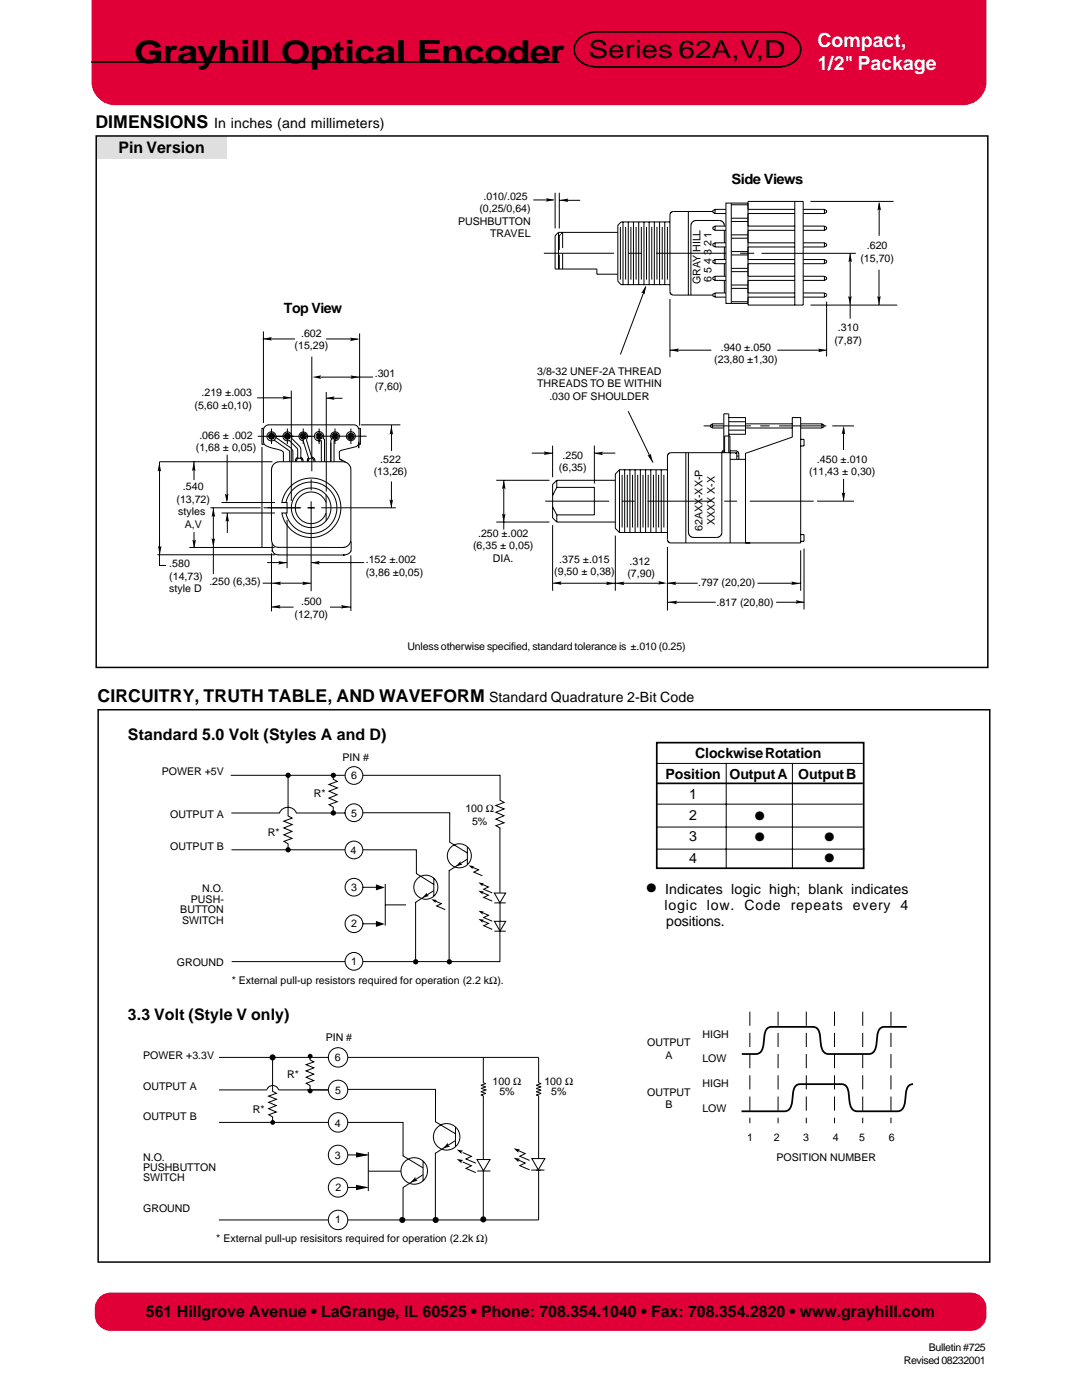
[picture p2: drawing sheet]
<svg xmlns="http://www.w3.org/2000/svg" width="216mm" height="279mm" viewBox="0 0 216 279" stroke-linecap="round" stroke-linejoin="round" font-family="sans-serif">
<path d="M20 259a2.9 2.9 0 0 1 2.1-.9h171.6a3 3 0 0 1 3 3 3.6 3.6 0 0 1-1.3 3.8 2.88 2.88 0 0 1-1.7 .5h-171.6a3 3 0 0 1-3-3 3.7 3.7 0 0 1 .9-3.4z" fill-rule="evenodd" fill="#e00037" stroke="#e00037" stroke-width=".34"/>
<g fill="none" stroke="#000" stroke-width=".2">
<path d="M106.4 39.9h4.1M110.8 38.5v7.1M111.6 38.5v7.1M111.6 40h4.2M108.5 50.5h14M111.4 46.4l-.6 .6v6.7h8.3v1h4.2M111.4 46.4v7.3M111.4 46.4h11.9M111.6 50.8v2.9M111.9 46.8l-.3 .2v2.9M112 46.7l.3-.3v3.1M112.3 50.6v3.1"/>
<path d="M123.8 45.3v10.5M124.3 44.3v12.5M124.8 45.3v10.5M125.3 50.5h2.8M125.4 44.3v12.5M125.9 45.3v10.5M126.4 44.3v12.5M126.9 45.3v10.5M127.4 44.3v12.5M128 45.3v10.5M128.5 44.3v12.5M129 45.3v10.5"/>
<path d="M129.5 44.3v12.5M130.1 45.3v10.5M130.6 44.3v12.5M130.9 50.5h14M131.1 45.3v10.5M131.6 44.3v12.5M132.1 45.3v10.5M132.6 44.3v12.5M133.2 45.3v10.5M133.7 59.7v11.6M133.7 44.3h-9.8l-.6 .7v11.1l.6 .7h9.8M134.4 58.9h7.8"/>
<path d="M137.4 42.2v16.7M142.2 42.2h-7.9l-.5 .4-.1 15.7 .2 .4 .5 .2M142.7 58.5l-.5 .2v.4l.5 .2M142.7 55.1l-.5 .3v.3l.5 .3M142.7 51.8l-.5 .2v.4l.5 .2M142.7 48.5l-.5 .2v.3l.5 .3M142.7 45.1l-.5 .3v.3l.5 .3M142.7 41.8l-.5 .2v.4l.5 .2M142.7 58.5h2.2M142.7 59.3h2.2M142.7 41.8v.8M142.7 45.1v.9"/>
<path d="M142.7 48.5v.8M142.7 51.8v.8M142.7 55.1v.9M142.7 58.5v.8M142.7 55.1h2.2M142.7 56h2.2M142.7 51.8h2.2M142.7 52.6h2.2M142.7 48.5h2.2M142.7 49.3h2.2M142.7 45.1h2.2M142.7 46h2.2"/>
<path d="M142.7 41.8h2.2M142.7 42.6h2.2M144.5 45.1l-.2-.8-.8-.3h-4.7l-.5 .2-.4 .4v14.3M144.5 46v2.5M144.5 49.3v2.5M144.5 52.6v2.5M144.5 56v2.5M145.9 40.5h-1v20.1h1M145.9 40.5v20.1M145.9 40.5h3.4M145.9 56.9h3.4M145.9 57.6h3.4"/>
<path d="M145.9 53.6h3.4M145.9 54.2h3.4M145.9 50.2h3.4M145.9 50.9h3.4M145.9 46.9h3.4M145.9 47.5h3.4M145.9 43.5h3.4M145.9 44.2h3.4M145.9 40.9h3.4M147.7 50.5h2.8M149.3 40.2h11v20.7h-11zM149.3 45.1h.1"/>
<path d="M149.3 58.5h9.3M149.3 59.3h9.3M149.3 55.1h9.3M149.3 56h9.3M149.3 51.8h9.3M149.3 52.6h9.3M149.3 48.5h9.3M149.3 49.3h9.3M149.3 45.1h9.3M149.3 46h9.3M149.3 41.8h9.3M149.3 42.6h9.3"/>
<path d="M152 50.6h18.8M158.6 40.2v20.7M160.3 58.5h4.2M160.3 59.3h4.2M160.3 55.1h4.2M160.3 56h4.2M160.3 51.8h4.2M160.3 52.6h4.2M160.3 48.5h4.2M160.3 49.3h4.2M160.3 45.1h4.2M160.3 46h4.2"/>
<path d="M160.3 41.8h4.2M160.3 42.6h4.2M161.7 40.2h16.6M164.5 41.8l.4 .2v.4l-.4 .2M164.5 45.1l.4 .3v.3l-.4 .3M164.5 48.5l.4 .2v.3l-.4 .3M164.5 51.8l.4 .2v.4l-.4 .2M164.5 55.1l.4 .3v.3l-.4 .3M164.5 58.5l.4 .2v.4l-.4 .2M164.5 41.8v.8M164.5 45.1v.9M164.5 48.5v.8"/>
<path d="M164.5 51.8v.8M164.5 55.1v.9M164.5 58.5v.8M169.6 50.5v13.1M175.4 53.8v7M175.4 40.6v6.5M51.3 79.4h6.8M52.4 67.6h6.5M52.6 66.1v18.3M58.1 78v22M62.2 71.2v22.9M65.1 67.6h6.4"/>
<path d="M65.1 78.2v19.9M65.1 79.5h3.2M71.8 66.5v18.4M74.4 75.3h-10.5M133.7 69.9h8.2M145.9 60.6h3.4M145.9 60.2h3.4M155.1 69.9h9.8M161.7 60.9h17.3M164.9 60.2v10.9M31.8 92.2h22.6M31.8 92.2v20.7h1.3"/>
<path d="M38.7 92.2v3.6M45.3 90.7v9.2M51.4 87.1h8.7M52.3 89.2v20.1M52.6 85.5h-.3v3.2h.4M53.8 87.5h.8M53.8 86.7h.8M53.8 86.7v.8M53.8 86.7l.2 .2M54 87.2h.3M54 86.9h.3M54 86.9v.3"/>
<path d="M54 87.2l-.2 .3M54.2 85.5v1.2M54.2 86.9v.3M54.2 87.4v1.2M54.3 86.9v.3M54.3 87.2l.3 .3M54.6 86.7v.8M54.6 86.7l-.3 .2M54.7 87.8l3 2.1 .1 .3v2M54.7 92.6l1-.4h12.8l.6 .1 .5 .3 .4 1v14.2l-.4 .9-.5 .4-.7 .2h.2l-13.1-.1a1.43 1.43 0 0 1-1.3-1.5v-14l.1-.6zM55.1 87.3l3.1 2.3 .2 .6v2M56.9 87.5h.8"/>
<path d="M56.9 86.7h.8M56.9 86.7v.8M56.9 86.7l.3 .2M57.2 87.2h.3M57.2 86.9h.3M57.2 86.9v.3M57.2 87.2l-.3 .3M57.3 85.5v1.2M57.3 86.9v.3M57.3 87.4v1.2M57.5 86.9v.3M57.5 87.2l.2 .3"/>
<path d="M57.7 86.7v.8M57.7 86.7l-.2 .2M57.9 97.1a5.9 5.9 0 0 1 9.1 1 5.9 5.9 0 0 1-2.7 8.7 5.9 5.9 0 0 1-8.1-4.4h1.1v-2.1h-1.1a6.2 6.2 0 0 1 1.7-3.2zM59 92.1v-.5l.4-.3v-1.6l-1.7-1.8a.9 .9 0 0 1-1.2-.7 .9 .9 0 0 1 1-1 .9 .9 0 0 1 .7 1.3l1.7 1.8 .1 .4v1.6l.4 .3 .1 .5M59.2 92.1l.1-.4 .3-.3 .5 .2 .1 .5M60.1 87.5h.8M60.1 86.7h.8M60.1 86.7v.8M60.1 86.7l.3 .2M60.4 87.2h.3M60.4 86.9h.3M60.4 86.9v.3"/>
<path d="M60.4 87.2l-.3 .3M60.4 87.1h2.4M60.5 88l1.1 3.4-.3 .4v.3M60.5 85.5v1.2M60.5 86.9v.3M60.5 87.4v1.2M60.7 86.9v.3M60.7 87.2l.2 .3M60.9 86.7v.8M60.9 86.7l-.2 .2M61.1 87.7a.87 .87 0 0 0-.1-1.4 .87 .87 0 0 0-1.3 .5 .87 .87 0 0 0 .8 1.1M61.1 87.7l1.1 3.5"/>
<path d="M61.6 92.1v-.4l.4-.3 .5 .2 .1 .5M62.1 95.7v2.2M62.2 91.2l.5 .4 .1 .5M63.3 87.5h.8M63.3 86.7h.8M63.3 86.7v.8M63.3 86.7l.2 .2M63.5 87.2h.3M63.5 86.9h.3M63.5 86.9v.3M63.5 87.2l-.2 .3M63.7 85.5v1.2"/>
<path d="M63.7 86.9v.3M63.7 87.4v1.2M63.8 86.9v.3M63.8 87.2l.3 .3M64.1 86.7v.8M64.1 86.7l-.3 .2M64.1 87.1h9.1M64.1 92.2v-4.2a.94 .94 0 0 1-1.3-.5 .94 .94 0 0 1 .7-1.3 .94 .94 0 0 1 1.1 .9l-.1 .4 .3 .2v4.5M65.1 98.7v5.2M66 88.3v3.9v-4.3l.2-.3a.88 .88 0 0 1 .4-1.3 .88 .88 0 0 1 1.2 .7 .88 .88 0 0 1-1.1 .9v4.3M66.4 87.5h.8M66.4 86.7h.8"/>
<path d="M66.4 86.7v.8M66.4 86.7l.3 .2M66.7 87.2h.3M66.7 86.9h.3M66.7 86.9v.3M66.7 87.2l-.3 .3M66.8 85.5v1.2M66.8 86.9v.3M66.8 87.4v1.2M67 86.9v.3M67 87.2l.2 .3M67.2 86.7v.8"/>
<path d="M67.2 86.7l-.2 .2M68.1 91.8l.8 .4M68.2 91.8l-.5-.3v-1.1l.1-.4 3.3-.9 .4-.4 .1-.3v.9v-3.6a1.02 1.02 0 0 0-1-.9h-17a1.1 1.1 0 0 0-1 1v2.4a1.11 1.11 0 0 0 .9 1l2.5 .6 .5 .4v2M69.6 86.7v.8M69.6 87.5h.8M69.6 86.7h.8M69.6 86.7l.3 .2M69.9 87.2h.3M69.9 86.9h.3M69.9 86.9v.3M69.9 87.2l-.3 .3M70 85.5v1.2"/>
<path d="M70 86.9v.3M70 87.4v1.2M70.2 86.9v.3M70.2 87.2l.2 .3M70.4 86.7v.8M70.4 86.7l-.2 .2M71.6 85.5h.3v3.2h-.4M72 84.8h7.9M78.1 96.1v5.2M78.1 84.8v5.2M99 95.9h10.6M100.5 95.9v9.8"/>
<path d="M106.1 90.4h4.2M110.3 88.9v6.3M111.1 95.9l-.8 .8v6.7l.8 .8M111.1 95.9v1.4M111.1 97.3h7.5v5.5h-7.5M111.1 95.9h11.7M111.1 97.3l-.8 1.6M118.6 88.9v7.6M118.6 90.4h4.2M123.6 93.8l-.8 .8v10.8l.8 .9M123.6 93.8v12.5M123.6 93.8h9.6"/>
<path d="M124.1 94.8v10.5M124.6 93.8v12.5M125.2 94.8v10.5M125.3 82.1l5 10.2M125.7 93.8v12.5M126.2 94.8v10.5M126.7 93.8v12.5M127.3 94.8v10.5M127.8 93.8v12.5M128.3 94.8v10.5M128.8 93.8v12.5M129.3 94.8v10.5"/>
<path d="M129.9 93.8v12.5M130.4 94.8v10.5M130.9 93.8v12.5M131.4 94.8v10.5M131.9 93.8v12.5M132.5 94.8v10.5M136.9 90.3v18.1M137.4 90.3v16.2l.3 .5 .6 .2 4.7 .1 .7-.3 .3-.6v-16.1M140.4 85h9.4M142.2 84.6h2.2M142.2 85.4h2.2M142.2 84.6l-.5 .2v.4l.5 .2"/>
<path d="M142.2 84.6v.8M144.4 90.3v-7.7h1v7.7M144.6 90.3v-3.3h1.1v3.3M144.6 90h-.5v.3M145.4 83.3h3.4v3.4h-3.4M145.4 84.2h3.4M145.4 85.8h3.4M145.7 90h1.1l.4 .1 .2 .4v1.2M145.7 90.4h1.2l.1 1.3M145.7 91.7h3.1M147 91h.4M148.8 84.6h9.3"/>
<path d="M148.8 85.4h9.3M151.7 85h1.9M155.5 85h9.4M159.8 84.6h4.2M159.8 85.4h4.2M159.8 87.7h.6v1.3h-.6M164 84.6l.4 .2v.4l-.4 .2M164 84.6v.8M166.1 85h4.3M168.3 85.9v3.9M168.3 95.6v4.3M31.4 110.7h23.5"/>
<path d="M37.8 109.3h17M42 101.3h10M42.6 101.3v13.3M44.2 102.4h10.7M44.2 100.3h10.7M45.4 102.4v4M52.4 116.4h9.7M52.6 101.3h7.5M53.3 112.3h4M54.2 110.4v11.6M54.3 108.4v1.7M57.1 100.3a5.1 5.1 0 0 1 4.7-4.1h.6a5.2 5.2 0 0 1 4.8 4.8v.6a5.2 5.2 0 0 1-4.8 4.9h-.6a5.2 5.2 0 0 1-4.7-4.1"/>
<path d="M57.3 103.8v9.6M61.4 101.3h1.4M62.1 100v18M62.1 112.3h10.6M64.1 101.3h14.9M65.1 100.3l-.1-.2a3.2 3.2 0 0 0-2.8-1.9 3.3 3.3 0 0 0-2 .6l-.1 .1a3.2 3.2 0 0 0-1 3.4 3.2 3.2 0 0 0 2.8 2.2 3.1 3.1 0 0 0 2-.6l.7-.6 .5-.9M70 110.8v11.1M70.1 108l-.1 1.9-.3 .5-.8 .3h-13.3a1.16 1.16 0 0 1-1.3-1M99 104.2h10.6M108.8 100h12.7M110.3 104.8v13.1M110.3 101.2l.8 1.6"/>
<path d="M110.4 116.4h22.1M111.1 102.8v1.4M111.1 104.2h11.7M122.8 106.9v11M123.6 106.3h9.6M124.1 100h2.5M129.2 100h12.8M133.2 109.2v12.6M133.2 116.4h6M144.5 100h2.6M145.7 108.4v-18.1l-11.9 .1-.5 .2-.1 .3v16.8l.3 .6 .3 .1h26v-25.1h-1.7v3.9l-9.3 3.3v17.9M149.6 100h12.8"/>
<path d="M151.2 116.4h8.6M159.8 106.7h.6v1.3h-.6M159.8 109.8v8.1M160.4 109.5v12.1M163 100h7.4M54.2 121.2h4.4M65.8 121.2h4.2M133.2 120.2h9.6M154.9 120.2h5.5"/>
<circle cx="54.2" cy="87.1" r=".91"/>
<circle cx="54.2" cy="87" r=".59"/>
<circle cx="57.3" cy="87.1" r=".59"/>
<circle cx="60.5" cy="87" r=".59"/>
<circle cx="63.7" cy="87.1" r=".63"/>
<circle cx="66.9" cy="87.1" r=".63"/>
<circle cx="70" cy="87.1" r=".62"/>
<circle cx="70" cy="87" r=".9"/>
<circle cx="62.1" cy="101.3" r="4"/>
</g>
<path d="M128.9 57.2l-5.1 13.5zM31.8 107.6v3zM38.7 106.2v3.1z" fill="#000" stroke="#000" stroke-width=".2"/>
<g fill="#000">
<path d="M109 39.5l1.7 .4-1.8 .3 .3-.3zM111.7 40l1.7-.4-.2 .4 .2 .3zM128.9 57l-.3 1.8-.2-.4-.4 .1zM169.6 50.5l.4 1.8-.4-.2-.3 .2zM169.2 59.1l.4 .2 .3-.2-.3 1.7zM175.4 40.2l.4 1.8-.4-.2-.3 .2zM175 59.1l.4 .2 .3-.2-.3 1.7zM52.5 67.6l1.7-.3-.2 .3 .2 .4zM56.4 79l1.8 .4-1.8 .3 .2-.3zM62.3 75.2l1.8-.3-.2 .4 .2 .3zM65 79.4l1.7-.3-.2 .4 .2 .3zM69.9 67.4l1.7 .3-1.7 .4 .2-.4z"/>
<path d="M70 74.9l1.7 .4-1.7 .3 .2-.4zM133.7 69.9l1.7-.4-.2 .4 .2 .3zM163.3 69.6l1.7 .3-1.7 .4 .2-.4zM31.8 92.3l.3 1.8-.3-.2-.4 .2zM38.7 92.2l.3 1.8-.4-.2-.3 .2zM44.9 98.6l.4 .2 .3-.2-.3 1.7zM78.1 85l.3 1.7-.3-.2-.4 .2zM77.7 99.7l.4 .2 .3-.2-.3 1.7zM100.5 95.8l.4 1.8-.4-.2-.3 .2zM108.5 90.1l1.8 .4-1.8 .3 .2-.4zM118.6 90.5l1.7-.4-.2 .4 .2 .3zM129.2 90.8l.4 .1 .3-.3 .3 1.7z"/>
<path d="M168.4 84.9l.2 1.8-.3-.2-.4 .2zM168 98.3l.3 .2 .4-.2-.4 1.7zM31.5 109l.4 .2 .3-.2-.3 1.7zM38.4 107.7l.4 .2 .3-.2-.3 1.8zM42.6 101.4l.3 1.8-.3-.3-.4 .2zM42.2 107.4l.4 .3 .3-.3-.3 1.8zM45.4 102.4l.3 1.7-.4-.2-.3 .2zM55.5 112l1.8 .3-1.8 .4 .3-.4zM54.3 116.4l1.8-.3-.3 .3 .2 .4zM60.3 116.1l1.8 .3-1.8 .4 .2-.4zM62 112.3l1.8-.3-.2 .3 .2 .4zM100.2 102.5l.3 .2 .4-.2-.4 1.8z"/>
<path d="M110.3 116.4l1.7-.4-.2 .4 .2 .3zM121 116.1l1.7 .3-1.8 .4 .3-.4zM122.8 116.4l1.8-.3-.2 .3 .2 .4zM131.4 116l1.7 .4-1.8 .3 .3-.4zM133.2 116.4l1.7-.3-.2 .3 .2 .4zM157.9 116l1.7 .5-1.7 .2 .2-.3zM158.8 119.8l1.7 .4-1.7 .3 .2-.4zM54.2 121.1l1.8-.4-.3 .4 .3 .3zM68.1 120.7l1.7 .4-1.8 .3 .3-.3zM133.3 120.2l1.8-.3-.2 .3 .2 .4z"/>
</g>
<path d="M19.3 27.1h25.9v4.5h-25.9z" fill-rule="evenodd" fill="#dfdfdf"/>
<path d="M19.2 27.1h177.9v106.1h-177.9zM19.6 141.6h177.9v110.3h-177.9z" fill="none" stroke="#000" stroke-width=".3"/>
<path d="M18.4 -.1h178.3v16.3a4.6 4.6 0 0 1-4.6 4.6h-169.1a4.6 4.6 0 0 1-4.6-4.6z" fill-rule="evenodd" fill="#e00037" stroke="#e00037" stroke-width=".34"/>
<path d="M18.2 12.4h93.4M115.5 7.7l.9-.6 1-.5 1.8-.2h36a4.4 4.4 0 0 1 4.5 3 3.8 3.8 0 0 1-3.9 3.9l-36.6 .1a4.4 4.4 0 0 1-4.6-3.1 2.87 2.87 0 0 1 .9-2.6zM130.9 156.3h41.3M131 148.2h41.3v25.1h-41.3z" fill="none" stroke="#000" stroke-width=".34"/>
<g fill="#000">
<path d="M75 176.5l1.8 .6-1.8 .6zM85.2 178.2v.4l.4 .2-1.3 .4zM86.1 179.4l1.1 .2-.3 .2v.4zM91.9 171.9v.4l.4 .2-1.3 .4zM93.5 172.7l1.1 .2-.3 .2v.3zM95.4 176.1l1.2 .2-.3 .2v.4zM95.4 177.7l1.2 .2-.3 .2v.4zM75 183.8l1.8 .6-1.8 .6zM95.5 181.7l1.1 .2-.3 .2v.4zM95.5 183.4l1.1 .2-.3 .2v.3z"/>
<circle cx="57.5" cy="154.7" r=".53"/>
<circle cx="66.5" cy="154.7" r=".53"/>
<circle cx="57.5" cy="169.6" r=".53"/>
<circle cx="66.5" cy="162.2" r=".53"/>
<circle cx="82.9" cy="191.9" r=".53"/>
<circle cx="89.7" cy="191.9" r=".53"/>
</g>
<g fill="none" stroke="#000" stroke-width=".2">
<path d="M46 154.7h22.8M57.5 154.9v7.9l.8 .5-1.7 .6 1.7 .7-1.7 .6 1.7 .7-1.7 .7 1.7 .7-1.6 .6 .8 .5v.9M66.5 154.9v.6l.8 .4-1.7 .7 1.7 .6-1.7 .7 1.7 .7-1.7 .7 1.7 .7-1.6 .6 .8 .5v.9M72.4 154.7h27.4v5l.8 .4-1.7 .7 1.7 .6-1.7 .7 1.7 .7-1.7 .7 1.7 .7-1.6 .6 .8 .4v13M130.9 152.4h41.3M144.9 152.4v20.8M158.1 152.4v20.8M46.2 162.3h9.6a1.82 1.82 0 0 1 1.6-1.2 1.82 1.82 0 0 1 1.7 1.2h9.8M46.2 169.6h22.6M72.4 162.2h17.3v5.9l3.5 2.1M72.4 169.6h10.7v4.7l3.5 2.2M72.4 177.1h3.1"/>
<path d="M76.9 176.4v8.3M86.6 177.7l-3.7 2.3v11.7M86.6 175.3v3.5M86.6 179.7l1.5 .6-1 .5 1.7 .7M93.2 171.5l-3.6 2.3v17.7M93.3 169v3.6M94 172.9l1.5 .7-1 .5 1.7 .7M95.9 176.4l1.6 .6-1 .5 1.7 .7M95.9 178l1.6 .6-1 .5 1.7 .7M98.6 178.2h2.3l-1.1 2zM130.9 160.5h41.3M130.9 165.1h41.3"/>
<path d="M130.9 169.5h41.6M46.2 191.9h22.7M72.4 184.4h3.1M76.9 180.6h4.1M96 182l1.5 .7-1 .4 1.7 .7M96 183.6l1.5 .7-1 .4 1.7 .8M98.6 180.2h2.3M98.6 185.8h2.3M98.7 183.9h2.2l-1.1 1.9zM99.8 183.8v8.1h-27.4M99.8 180.2v3.6"/>
<circle cx="70.6" cy="154.8" r="1.77"/>
<circle cx="70.6" cy="162.2" r="1.77"/>
<circle cx="70.6" cy="177.1" r="1.77"/>
<circle cx="70.6" cy="169.6" r="1.77"/>
<circle cx="85" cy="177.1" r="2.4"/>
<circle cx="91.7" cy="170.8" r="2.4"/>
<circle cx="70.6" cy="184.4" r="1.77"/>
<circle cx="70.6" cy="191.9" r="1.77"/>
</g>
<path d="M149.6 201.9v22.3M155.3 201.9v22.3M160.9 201.9v22.3M166.5 201.9v22.3M172.1 201.9v22.3M177.8 201.9v22.3" fill="none" stroke="#000" stroke-width=".2" stroke-dasharray="2.8 1.4 2.8 1.4 2.8 1.4" stroke-linecap="butt"/>
<path d="M180.9 204.9h-4.4a1.95 1.95 0 0 0-1.5 2.3l-.1 1.3a1.86 1.86 0 0 1-1.5 1.9h-8.1a2.07 2.07 0 0 1-1.5-2.4l-.2-1.2a1.73 1.73 0 0 0-1.4-1.9h-8.3a1.95 1.95 0 0 0-1.4 2.3l-.2 1.3a1.86 1.86 0 0 1-1.5 1.9h-2.8M182.2 216.4a1.95 1.95 0 0 0-1.5 2.3l-.1 1.2a1.86 1.86 0 0 1-1.5 1.9h-8.1a2.07 2.07 0 0 1-1.5-2.4l-.2-1.2a1.73 1.73 0 0 0-1.4-1.8h-8.2a1.95 1.95 0 0 0-1.5 2.3l-.1 1.2a1.86 1.86 0 0 1-1.6 1.9h-8.5" fill="none" stroke="#000" stroke-width=".35"/>
<g fill="#fff" stroke="#000" stroke-width=".2">
<circle cx="67.5" cy="243.5" r="1.94"/>
<circle cx="67.5" cy="237" r="1.94"/>
<circle cx="67.5" cy="230.5" r="1.94"/>
<circle cx="67.5" cy="224" r="1.94"/>
<circle cx="67.5" cy="217.5" r="1.94"/>
<circle cx="67.5" cy="211" r="1.94"/>
</g>
<g fill="#000" stroke="#000" stroke-width=".2">
<path d="M43.7 211h21.8zM43.7 217.5h9.5zM55.6 217.5h9.9zM61.3 217.5h4.2zM69.4 211h38.1zM96 218.5l.9-.3zM96 217.9l.9-.3zM96 217.2l.9-.3zM96 216.6l.9-.3zM96.4 211v5.1zM96 218.5l.4 .2zM96 217.9l.9 .3z"/>
<path d="M96.4 216.1l.5 .2zM96 216.6l.9 .3zM96.1 217.2l1 .4zM107 218.5l1-.3zM107 217.9l1-.3zM107 217.2l1-.3zM107 216.6l1-.3zM107.5 211v5.1zM107 218.5l.5 .2zM107 217.9l1 .3zM107 217.2l1 .4zM107 216.6l1 .3z"/>
<path d="M107.5 216.1l.5 .2zM43.7 224h21.8zM54.3 224h.3l-.2 .2zM54.3 223.9h.2l.1 .1h-.3zM69.4 237h3.9zM69.4 230.5h3.9zM73.5 233.7h6.5zM73.5 229.9v7.8zM96.4 218.7v12.7zM107.5 218.7v12.6zM43.7 243.5h21.8zM69.4 243.5h38.1z"/>
<path d="M96.4 233.5v9.9zM107.5 233.5v10z"/>
</g>
<g fill="#000">
<path d="M71 236.4l2.6 .6-2.6 .5zM71 230l2.6 .5-2.6 .5zM82.9 234.9v.5l.4 .2-1.4 .4zM89.4 228.1v.5l.4 .2-1.4 .4zM91.1 229.4l1.3 .2-.3 .3v.4zM91.1 231.3l1.3 .2-.3 .3v.4zM102.5 229.2l1.3 .2-.4 .2v.5zM102.5 231.1l1.3 .2-.4 .2v.4zM107 233.5h1zM80.3 243.5h.3l-.2 .1zM80.3 243.3l.3 .2h-.3zM86.8 243.5h.3l-.2 .1z"/>
<path d="M86.8 243.3l.3 .2h-.3z"/>
<circle cx="54.4" cy="211" r=".61"/>
<circle cx="61.9" cy="217.7" r=".48"/>
<circle cx="61.9" cy="210.8" r=".49"/>
<circle cx="54.4" cy="224" r=".48"/>
<circle cx="80.3" cy="243.5" r=".61"/>
<circle cx="86.9" cy="243.5" r=".61"/>
<circle cx="96.4" cy="243.4" r=".61"/>
</g>
<g fill="none" stroke="#000" stroke-width=".2">
<path d="M53.2 217.5l.4-.6 .6-.3 .9 .3 .5 .6M54.4 211.2v6.6l.7 .4-1.5 .6 1.6 .6-1.6 .6 1.5 .6-1.5 .7 1.5 .6-1.5 .6 .8 .4v.9M61.9 211v.5l.7 .4-1.5 .6 1.5 .6-1.5 .6 1.5 .7-1.5 .6 1.5 .7-1.5 .5 .8 .4v.9M69.4 217.4h17.5v6.5l4 2.4M69.4 224h11v6.7l4 2.4M84.4 234.4l-4 2.6v5.9M84.4 231.7v3.9M90.9 227.6l-4 2.6v13.3M90.9 224.9v3.9M92.3 230l1.8 .8-1.1 .5 1.9 .8M92.3 231.9l1.8 .8-1.1 .5 1.9 .8M95.2 231.4h2.6l-1.3 2.2z"/>
<path d="M95.2 233.7h2.7M103.1 229.5l1.7 .7-1.1 .5 2 .9M103.1 231.3l1.7 .8-1.1 .5 2 .9M106 233.5h2.6M106.1 231.2h2.6l-1.3 2.3z"/>
<circle cx="82.7" cy="233.7" r="2.65"/>
<circle cx="89.1" cy="226.9" r="2.65"/>
</g>
<text font-size="6.3" x="26.8" y="12.5">Grayhill Optical Encoder</text>
<g font-size="5.6">
<text x="150.6" y="164.8">•</text>
<text x="150.6" y="169">•</text>
<text x="164.5" y="169">•</text>
<text x="164.5" y="173.2">•</text>
<text x="129" y="179.2">•</text>
</g>
<text font-size="4.9" x="117.4" y="11.6">Series 62A,V,D</text>
<g font-size="3.9" fill="#fff">
<text x="163.1" y="9.4">Compact,</text>
<text x="163.1" y="14">1/2&quot; Package</text>
</g>
<g font-size="3.5">
<text x="19" y="25.6">DIMENSIONS</text>
<text x="19.5" y="140.1">CIRCUITRY, TRUTH TABLE, AND WAVEFORM</text>
</g>
<g font-size="3.2">
<text x="23.7" y="30.6">Pin Version</text>
<text x="25.5" y="147.7">Standard 5.0 Volt (Styles A and D)</text>
<text x="25.5" y="203.6">3.3 Volt (Style V only)</text>
<text x="29.1" y="262.8">561 Hillgrove Avenue • LaGrange, IL 60525 • Phone: 708.354.1040 • Fax: 708.354.2820 • www.grayhill.com</text>
</g>
<g font-size="2.8">
<text x="42.7" y="25.6">In inches (and millimeters)</text>
<text x="146" y="36.7">Side Views</text>
<text x="56.7" y="62.4">Top View</text>
<text x="97.6" y="140.1">Standard Quadrature 2-Bit Code</text>
<text x="132.8" y="155.4">Position Output A</text>
<text x="138.7" y="151.2">Clockwise Rotation</text>
<text x="159.3" y="155.4">Output B</text>
<text x="137.5" y="159.5">1</text>
<text x="137.5" y="163.7">2</text>
<text x="137.5" y="167.9">3</text>
<text x="137.5" y="172.2">4</text>
<text x="132.7" y="178.5">Indicates logic high; blank indicates</text>
<text x="132.6" y="181.7">logic</text>
<text x="133" y="184.8">positions.</text>
<text x="141.1" y="181.7">low.</text>
<text x="148.6" y="181.7">Code</text>
<text x="157.8" y="181.7">repeats</text>
<text x="170.2" y="181.7">every</text>
<text x="179.7" y="181.7">4</text>
</g>
<g font-size="2.1">
<text x="96.5" y="39.9">.010/.025</text>
<text x="91.4" y="44.9">PUSHBUTTON</text>
<text x="95.7" y="42.4">(0,25/0,64)</text>
<text x="97.8" y="47.3">TRAVEL</text>
<text x="171.7" y="52.2">(15,70)</text>
<text x="173" y="49.8">.620</text>
<text x="139.8" y="56.7" transform="rotate(-90 139.8 56.7)">GRAY HILL</text>
<text x="142" y="56.2" transform="rotate(-90 142 56.2)">6 5 4 3 2 1</text>
<text x="58.8" y="69.7">(15,29)</text>
<text x="60.1" y="67.2">.602</text>
<text x="143.8" y="70">.940 ±.050</text>
<text x="166.5" y="68.6">(7,87)</text>
<text x="167.2" y="66.1">.310</text>
<text x="74.8" y="75.3">.301</text>
<text x="74.8" y="77.7">(7,60)</text>
<text x="107.2" y="77.3">THREADS TO BE WITHIN</text>
<text x="107.2" y="74.8">3/8-32 UNEF-2A THREAD</text>
<text x="142.5" y="72.5">(23,80 ±1,30)</text>
<text x="38.8" y="81.5">(5,60 ±0,10)</text>
<text x="40.2" y="79.1">.219 ±.003</text>
<text x="109.6" y="79.8">.030 OF SHOULDER</text>
<text x="39.8" y="87.6">.066 ± .002</text>
<text x="39.1" y="90">(1,68 ± 0,05)</text>
<text x="74.6" y="94.8">(13,26)</text>
<text x="75.9" y="92.4">.522</text>
<text x="111.5" y="94">(6,35)</text>
<text x="112.2" y="91.5">.250</text>
<text x="161.4" y="94.8">(11,43 ± 0,30)</text>
<text x="163" y="92.3">.450 ±.010</text>
<text x="35.2" y="100.3">(13,72)</text>
<text x="36.5" y="97.9">.540</text>
<text x="35.6" y="102.8">styles</text>
<text x="36.9" y="105.3">A,V</text>
<text x="95.4" y="107.1">.250 ±.002</text>
<text x="140.2" y="106" transform="rotate(-90 140.2 106)">62AXX-XX-P</text>
<text x="142.6" y="104.8" transform="rotate(-90 142.6 104.8)">XXXX X-X</text>
<text x="33.8" y="113.2">.580</text>
<text x="73" y="112.4">.152 ±.002</text>
<text x="94.4" y="109.6">(6,35 ± 0,05)</text>
<text x="98.4" y="112.1">DIA.</text>
<text x="111.6" y="112.4">.375 ±.015</text>
<text x="125.6" y="112.7">.312</text>
<text x="33.8" y="115.7">(14,73)</text>
<text x="33.8" y="118.1">style D</text>
<text x="41.8" y="116.8">.250 (6,35)</text>
<text x="73" y="114.9">(3,86 ±0,05)</text>
<text x="110.6" y="114.8">(9,50 ± 0,38)</text>
<text x="125.2" y="115.2">(7,90)</text>
<text x="139.3" y="116.9">.797 (20,20)</text>
<text x="58.8" y="123.3">(12,70)</text>
<text x="60.1" y="120.8">.500</text>
<text x="143" y="121">.817 (20,80)</text>
<text x="81.3" y="129.7">Unless otherwise specified, standard tolerance is ±.010 (0.25)</text>
<text x="32.3" y="154.8">POWER +5V</text>
<text x="68.3" y="152">PIN #</text>
<text x="70" y="155.4">6</text>
<text x="62.6" y="159.1">R*</text>
<text x="34" y="163.2">OUTPUT A</text>
<text x="53.4" y="166.8">R*</text>
<text x="70" y="163">5</text>
<text x="92.9" y="162.1">100 Ω</text>
<text x="94.2" y="164.6">5%</text>
<text x="34" y="169.6">OUTPUT B</text>
<text x="70" y="170.4">4</text>
<text x="40.3" y="178">N.O.</text>
<text x="70" y="177.9">3</text>
<text x="36" y="182.3">BUTTON</text>
<text x="36.3" y="184.4">SWITCH</text>
<text x="38.1" y="180.2">PUSH-</text>
<text x="70" y="185.1">2</text>
<text x="35.3" y="192.9">GROUND</text>
<text x="46.2" y="196.3">* External pull-up resistors required for operation (2.2 kΩ).</text>
<text x="70" y="192.7">1</text>
<text x="65" y="207.7">PIN #</text>
<text x="129.1" y="208.8">OUTPUT</text>
<text x="140.2" y="207.1">HIGH</text>
<text x="28.6" y="211.4">POWER +3.3V</text>
<text x="57.3" y="215.1">R*</text>
<text x="66.8" y="211.7">6</text>
<text x="132.8" y="211.3">A</text>
<text x="140.2" y="212">LOW</text>
<text x="28.6" y="217.5">OUTPUT A</text>
<text x="66.9" y="218.3">5</text>
<text x="98.3" y="216.6">100 Ω</text>
<text x="99.6" y="218.6">5%</text>
<text x="108.6" y="216.6">100 Ω</text>
<text x="110" y="218.6">5%</text>
<text x="129.1" y="218.7">OUTPUT</text>
<text x="132.8" y="221.1">B</text>
<text x="140.2" y="217">HIGH</text>
<text x="140.2" y="221.9">LOW</text>
<text x="28.6" y="223.6">OUTPUT B</text>
<text x="50.4" y="222.1">R*</text>
<text x="66.8" y="224.8">4</text>
<text x="149.1" y="227.7">1</text>
<text x="154.4" y="227.7">2</text>
<text x="160.3" y="227.7">3</text>
<text x="166.2" y="227.7">4</text>
<text x="171.5" y="227.7">5</text>
<text x="177.3" y="227.7">6</text>
<text x="28.6" y="231.7">N.O.</text>
<text x="28.6" y="233.7">PUSHBUTTON</text>
<text x="66.8" y="231.2">3</text>
<text x="154.9" y="231.8">POSITION NUMBER</text>
<text x="28.6" y="235.7">SWITCH</text>
<text x="67" y="237.8">2</text>
<text x="28.6" y="241.8">GROUND</text>
<text x="66.9" y="244.1">1</text>
<text x="43.2" y="247.9">* External pull-up resisitors required for operation (2.2k Ω)</text>
<text x="185.3" y="269.6">Bulletin #725</text>
<text x="180.3" y="272.1">Revised 08232001</text>
</g>
</svg>
